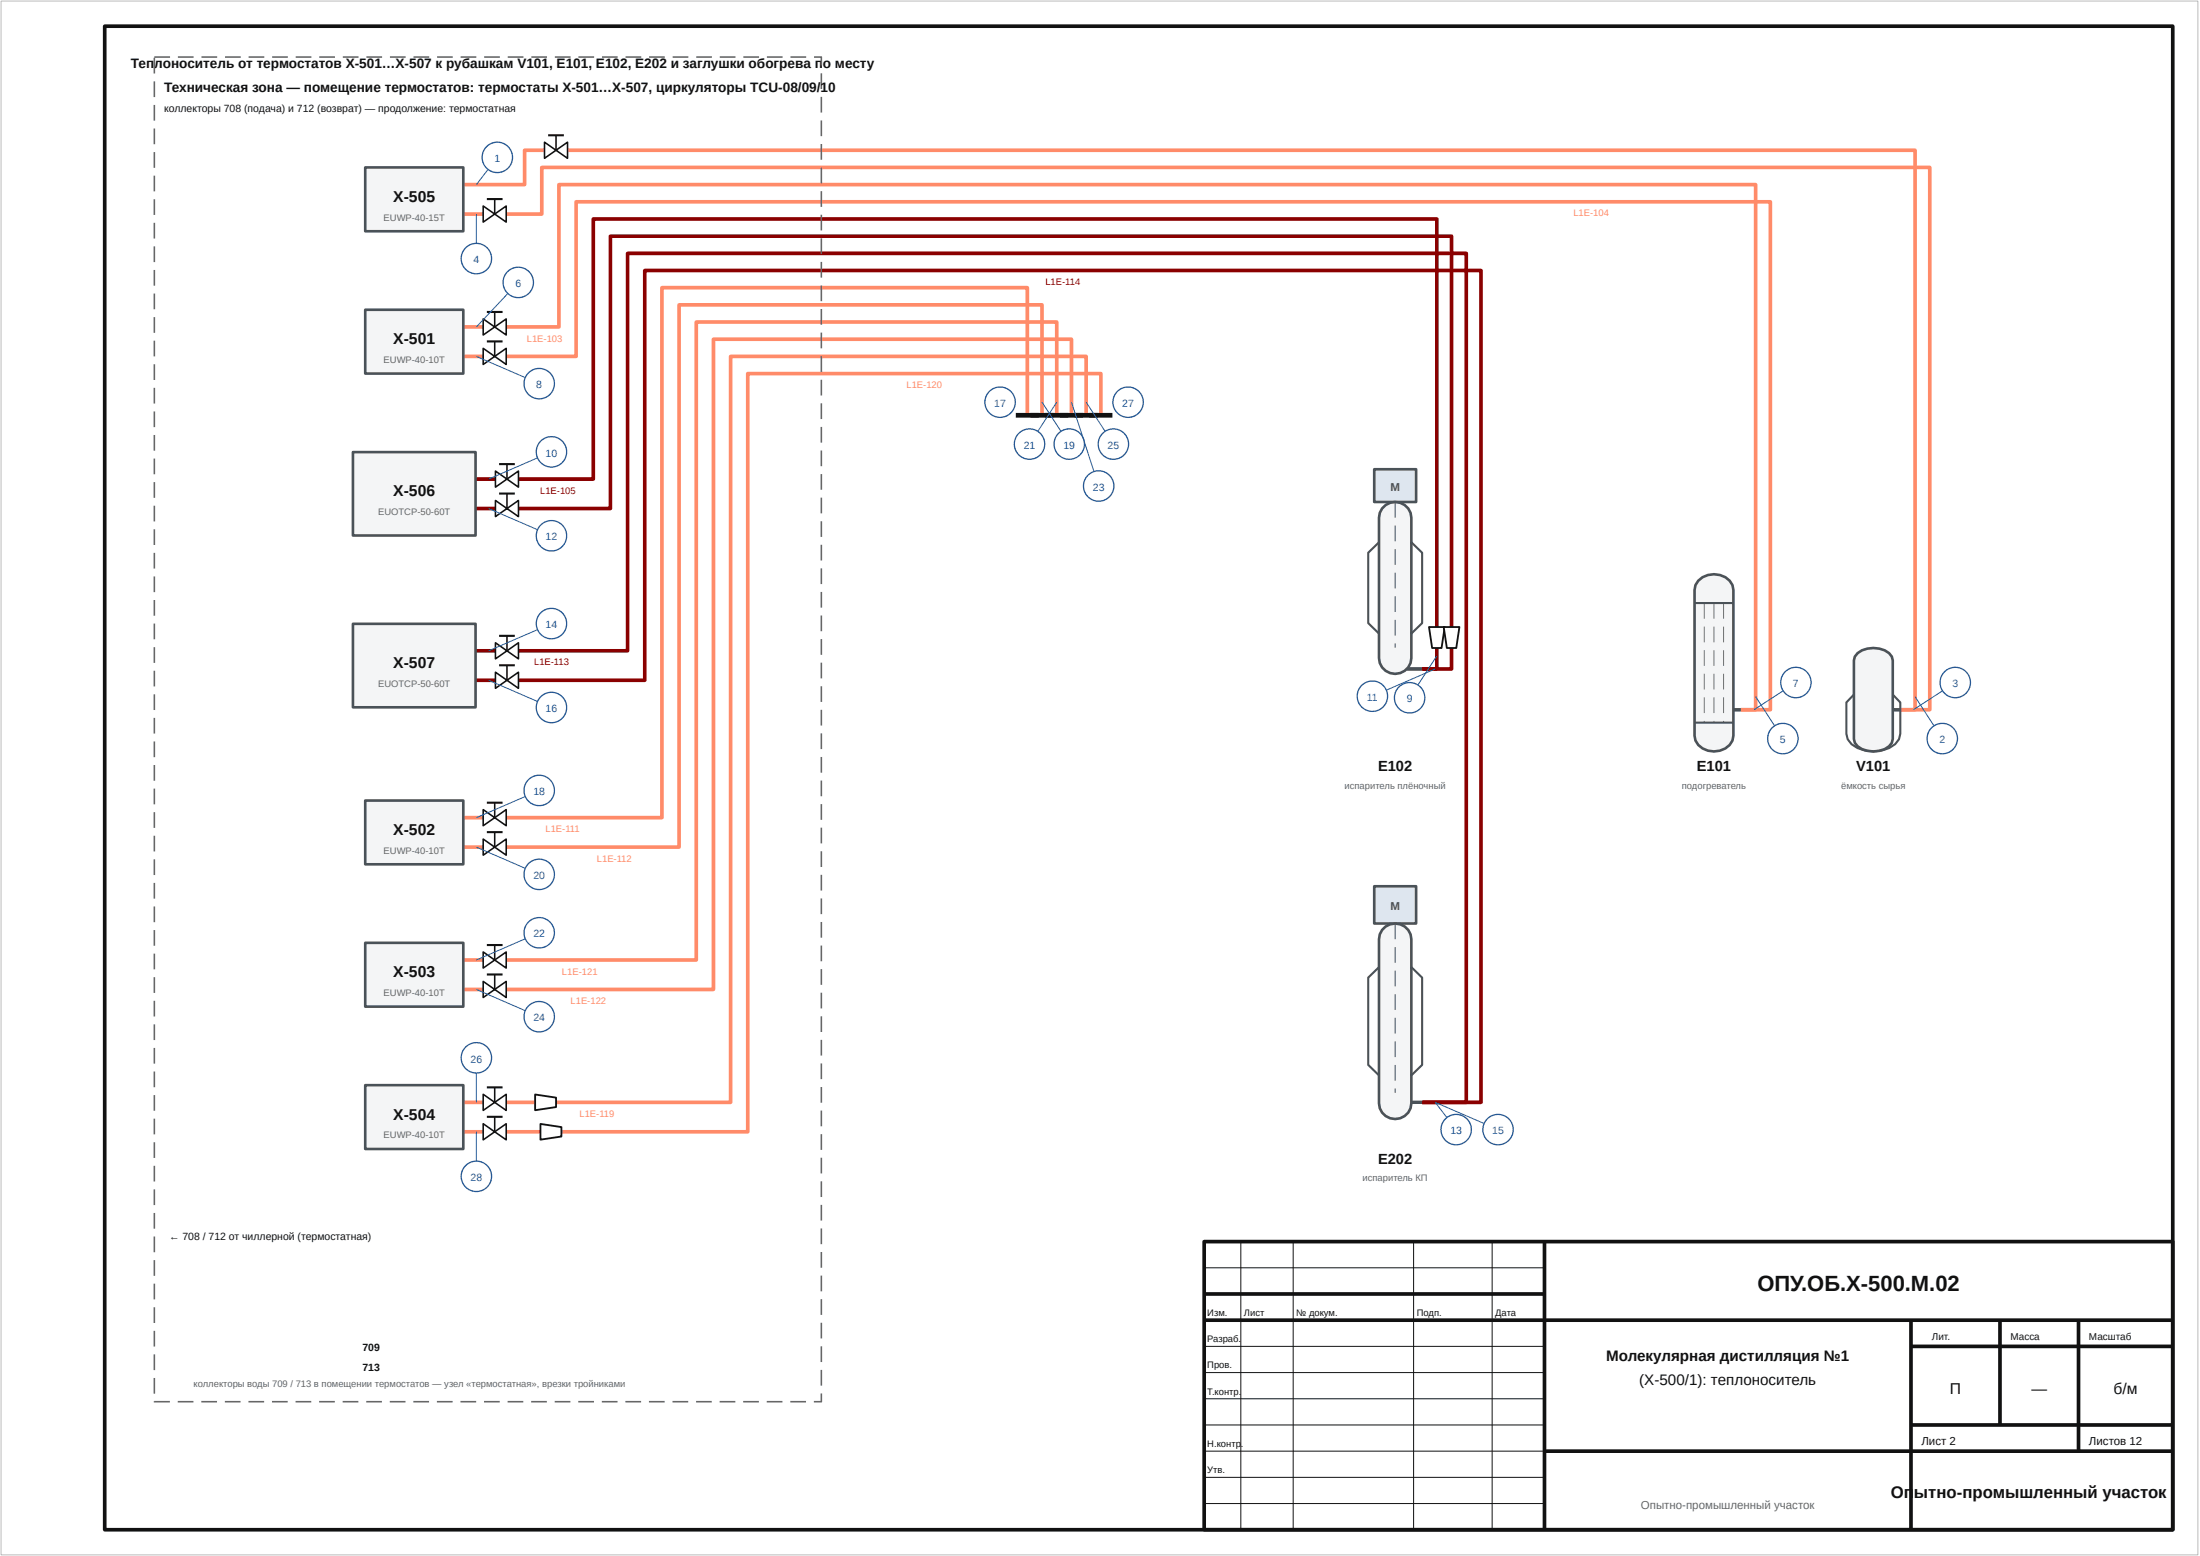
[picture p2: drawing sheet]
<svg xmlns="http://www.w3.org/2000/svg" width="420mm" height="297mm" viewBox="0 0 420 297" stroke-linecap="round" stroke-linejoin="round" font-family="sans-serif">
<path d="M20 5h395v287h-395zM230 237h185v55h-185zM295 237v55M230 247h65M230 252h185M365 252v40M365 257h50M382 252v20M397 252v25M295 277h120M365 272h50" fill="none" stroke="#111" stroke-width=".7" stroke-linecap="butt"/>
<path d="M268.7 127.7h2.9M331.1 135.5h1.4M361.5 135.5h1.5M269.6 210.4h2" fill="none" stroke="#4a5258" stroke-width=".6"/>
<g fill="none" stroke="#ff8b69" stroke-width=".7" stroke-linecap="butt">
<path d="M104 28.7h-3.8v6.5h-11.7M108.4 28.7h257.4v106.8h-2.8h5.6v-103.5h-265.1v8.9h-6.8M88.5 40.9h3.8M88.5 62.4h3.8M88.5 68h3.8M96.7 62.4h10.1v-27.2h228.5v100.3h-2.8h5.6v-97h-228.1v29.5h-13.3M196.2 79.3v-24.4h-69.8v101.2h-29.7M199 79.3v-21.1h-69.3v103.5h-33M201.8 79.3v-17.8h-68.8v121.7h-36.3M204.6 79.3v-14.5h-68.3v124.1h-39.6M207.5 79.3v-11.3h-68v142.4h-42.8M210.3 79.3v-8h-67.5v144.7h-46.1"/>
<path d="M88.5 156.1h3.8M88.5 161.7h3.8M88.5 183.2h3.8M88.5 188.9h3.8M88.5 210.4h3.8M88.5 216h3.8"/>
</g>
<path d="M90.8 91.4h3.8M90.8 97.1h3.8M99 91.4h14.3v-49.6h161.1v85.9h-2.8h5.6v-82.6h-160.6v52h-17.6M90.8 124.2h3.8M90.8 129.8h3.8M99 124.2h20.9v-75.8h160.2v162h-8.5h11.3v-158.8h-159.8v78.2h-24.1" fill="none" stroke="#8a0000" stroke-width=".7" stroke-linecap="butt"/>
<path d="M.2 .2h419.6v296.6h-419.6z" fill="none" stroke="#bbb" stroke-width=".19"/>
<path d="M237 237v55M247 237v55M270 237v55M285 237v55M230 242h65M230 257h65M230 262h65M230 267h65M230 272h65M230 277h65M230 282h65M230 287h65" fill="none" stroke="#111" stroke-width=".19"/>
<path d="M262.5 89.6h8v6.2h-8z" fill="#dfe6ef"/>
<path d="M262.5 89.6h8v6.2h-8z" fill="none" stroke="#4a5258" stroke-width=".5"/>
<path d="M264 97.1a3.1 3.1 0 0 1 3.4-1.1 3.1 3.1 0 0 1 2.2 2.8v26.8a3.1 3.1 0 0 1-3.1 3 3.1 3.1 0 0 1-3.1-3v-26.8l.1-.9z" fill="#f4f5f6"/>
<path d="M264 97.1a3.1 3.1 0 0 1 3.4-1.1 3.1 3.1 0 0 1 2.2 2.8v26.8a3.1 3.1 0 0 1-3.1 3 3.1 3.1 0 0 1-3.1-3v-26.8l.1-.9z" fill="none" stroke="#4a5258" stroke-width=".5"/>
<path d="M263.4 103.5l-2.1 2v13.4l2.1 2M269.6 103.5l2 2v13.4l-2 2" fill="none" stroke="#4a5258" stroke-width=".4"/>
<path d="M266.4 95.8h.2v3h-.2zM266.4 100.3h.2v3h-.2zM266.4 104.8h.2v3h-.2zM266.4 109.3h.2v3h-.2zM266.4 113.8h.2v3h-.2zM266.4 118.3h.2v3h-.2zM266.4 122.8h.2v.8h-.2z" fill="#4a5258"/>
<path d="M324.4 110.8a4.1 4.1 0 0 1 6.5 .9l.2 .9v27.8a3.7 3.7 0 0 1-4.9 2.9 3.1 3.1 0 0 1-2.5-2.9v-27.8l.1-.9z" fill="#f4f5f6"/>
<path d="M324.4 110.8a4.1 4.1 0 0 1 6.5 .9l.2 .9v27.8a3.7 3.7 0 0 1-4.9 2.9 3.1 3.1 0 0 1-2.5-2.9v-27.8l.1-.9z" fill="none" stroke="#4a5258" stroke-width=".5"/>
<path d="M323.7 115.1h7.4M323.7 137.9h7.4" fill="none" stroke="#4a5258" stroke-width=".4"/>
<g fill="#4a5258">
<path d="M325.4 115.1h.2v3h-.2zM325.4 119.6h.2v3h-.2zM325.4 124.1h.2v3h-.2zM325.4 128.6h.2v3h-.2zM325.4 133.1h.2v3h-.2zM325.4 137.6h.2v.3h-.2z"/>
<path d="M327.3 115.1h.1v3h-.1zM327.3 119.6h.1v3h-.1zM327.3 124.1h.1v3h-.1zM327.3 128.6h.1v3h-.1zM327.3 133.1h.1v3h-.1zM327.3 137.6h.1v.3h-.1z"/>
<path d="M329.1 115.1h.2v3h-.2zM329.1 119.6h.2v3h-.2zM329.1 124.1h.2v3h-.2zM329.1 128.6h.2v3h-.2zM329.1 133.1h.2v3h-.2zM329.1 137.6h.2v.3h-.2z"/>
</g>
<path d="M354.8 124.7a5.1 5.1 0 0 1 6 0l.5 .6 .2 .8v15a2.77 2.77 0 0 1-2.5 2.2 4.6 4.6 0 0 1-4.7-1.5l-.2-.7v-15l.2-.8z" fill="#f4f5f6"/>
<path d="M354.8 124.7a5.1 5.1 0 0 1 6 0l.5 .6 .2 .8v15a2.77 2.77 0 0 1-2.5 2.2 4.6 4.6 0 0 1-4.7-1.5l-.2-.7v-15l.2-.8z" fill="none" stroke="#4a5258" stroke-width=".5"/>
<path d="M354.1 132.6l-1.4 1.5v6a3.9 3.9 0 0 0 3.5 3.2 6.9 6.9 0 0 0 5.8-1.3l.7-.9 .3-1v-6l-1.5-1.5" fill="none" stroke="#4a5258" stroke-width=".4"/>
<path d="M262.5 169.2h8v7.1h-8z" fill="#dfe6ef"/>
<path d="M262.5 169.2h8v7.1h-8z" fill="none" stroke="#4a5258" stroke-width=".5"/>
<path d="M264 177.5a3.1 3.1 0 0 1 3.4-1.1 3.1 3.1 0 0 1 2.2 2.9v31.3a3.1 3.1 0 0 1-3.1 3 3.1 3.1 0 0 1-3.1-3v-31.3l.1-1z" fill="#f4f5f6"/>
<path d="M264 177.5a3.1 3.1 0 0 1 3.4-1.1 3.1 3.1 0 0 1 2.2 2.9v31.3a3.1 3.1 0 0 1-3.1 3 3.1 3.1 0 0 1-3.1-3v-31.3l.1-1z" fill="none" stroke="#4a5258" stroke-width=".5"/>
<path d="M263.4 184.6l-2.1 2v16.7l2.1 2M269.6 184.6l2 2v16.7l-2 2" fill="none" stroke="#4a5258" stroke-width=".4"/>
<path d="M266.4 176.3h.2v3h-.2zM266.4 180.8h.2v3h-.2zM266.4 185.3h.2v3h-.2zM266.4 189.8h.2v3h-.2zM266.4 194.3h.2v3h-.2zM266.4 198.8h.2v3h-.2zM266.4 203.3h.2v3h-.2zM266.4 207.8h.2v.8h-.2z" fill="#4a5258"/>
<path d="M69.8 32h18.7v12.1h-18.7z" fill="#f4f5f6"/>
<path d="M69.8 32h18.7v12.1h-18.7z" fill="none" stroke="#4a5258" stroke-width=".5"/>
<path d="M69.8 59.1h18.7v12.2h-18.7z" fill="#f4f5f6"/>
<path d="M69.8 59.1h18.7v12.2h-18.7z" fill="none" stroke="#4a5258" stroke-width=".5"/>
<path d="M67.4 86.3h23.4v15.9h-23.4z" fill="#f4f5f6"/>
<path d="M67.4 86.3h23.4v15.9h-23.4z" fill="none" stroke="#4a5258" stroke-width=".5"/>
<path d="M67.4 119.1h23.4v15.9h-23.4z" fill="#f4f5f6"/>
<path d="M67.4 119.1h23.4v15.9h-23.4z" fill="none" stroke="#4a5258" stroke-width=".5"/>
<path d="M69.8 152.8h18.7v12.2h-18.7z" fill="#f4f5f6"/>
<path d="M69.8 152.8h18.7v12.2h-18.7z" fill="none" stroke="#4a5258" stroke-width=".5"/>
<path d="M69.8 180h18.7v12.1h-18.7z" fill="#f4f5f6"/>
<path d="M69.8 180h18.7v12.1h-18.7z" fill="none" stroke="#4a5258" stroke-width=".5"/>
<path d="M69.8 207.1h18.7v12.2h-18.7z" fill="#f4f5f6"/>
<path d="M69.8 207.1h18.7v12.2h-18.7z" fill="none" stroke="#4a5258" stroke-width=".5"/>
<path d="M34 10.7h3v.3h-3zM38.5 10.7h3v.3h-3zM43 10.7h3v.3h-3zM47.5 10.7h3v.3h-3zM52 10.7h3v.3h-3zM56.5 10.7h3v.3h-3zM61 10.7h3v.3h-3zM65.5 10.7h3v.3h-3zM70 10.7h3v.3h-3zM74.5 10.7h3v.3h-3zM79 10.7h3v.3h-3zM83.5 10.7h3v.3h-3zM88 10.7h3v.3h-3zM92.5 10.7h3v.3h-3zM97 10.7h3v.3h-3zM101.5 10.7h3v.3h-3zM106 10.7h3v.3h-3zM110.5 10.7h3v.3h-3zM115 10.7h3v.3h-3zM119.5 10.7h3v.3h-3zM124 10.7h3v.3h-3zM128.5 10.7h3v.3h-3zM133 10.7h3v.3h-3zM137.5 10.7h3v.3h-3zM142 10.7h3v.3h-3zM146.5 10.7h3v.3h-3zM151 10.7h3v.3h-3zM155.5 10.7l1.5 .1v1.7h-.3v-1.6h.2v.1h-1.4zM156.7 14h.3v3h-.3zM156.7 18.5h.3v3h-.3zM156.7 23h.3v3h-.3zM156.7 27.5h.3v3h-.3zM156.7 32h.3v3h-.3zM156.7 36.5h.3v3h-.3zM156.7 41h.3v3h-.3zM156.7 45.5h.3v3h-.3zM156.7 50h.3v3h-.3zM156.7 54.5h.3v3h-.3zM156.7 59h.3v3h-.3zM156.7 63.5h.3v3h-.3zM156.7 68h.3v3h-.3zM156.7 72.5h.3v3h-.3zM156.7 77h.3v3h-.3zM156.7 81.5h.3v3h-.3zM156.7 86h.3v3h-.3zM156.7 90.5h.3v3h-.3zM156.7 95h.3v3h-.3zM156.7 99.5h.3v3h-.3zM156.7 104h.3v3h-.3zM156.7 108.5h.3v3h-.3zM156.7 113h.3v3h-.3zM156.7 117.5h.3v3h-.3zM156.7 122h.3v3h-.3zM156.7 126.5h.3v3h-.3zM156.7 131h.3v3h-.3zM156.7 135.5h.3v3h-.3zM156.7 140h.3v3h-.3zM156.7 144.5h.3v3h-.3zM156.7 149h.3v3h-.3zM156.7 153.5h.3v3h-.3zM156.7 158h.3v3h-.3zM156.7 162.5h.3v3h-.3zM156.7 167h.3v3h-.3zM156.7 171.5h.3v3h-.3zM156.7 176h.3v3h-.3zM156.7 180.5h.3v3h-.3zM156.7 185h.3v3h-.3zM156.7 189.5h.3v3h-.3zM156.7 194h.3v3h-.3zM156.7 198.5h.3v3h-.3zM156.7 203h.3v3h-.3zM156.7 207.5h.3v3h-.3zM156.7 212h.3v3h-.3zM156.7 216.5h.3v3h-.3zM156.7 221h.3v3h-.3zM156.7 225.5h.3v3h-.3zM156.7 230h.3v3h-.3zM156.7 234.5h.3v3h-.3zM156.7 239h.3v3h-.3zM156.7 243.5h.3v3h-.3zM156.7 248h.3v3h-.3zM156.7 252.5h.3v3h-.3zM156.7 257h.3v3h-.3zM156.7 261.5h.3v3h-.3zM156.7 266h.3v1.7h-1.6v-.3h1.5v.2h-.2zM150.9 267.4h3v.3h-3zM146.4 267.4h3v.3h-3zM141.9 267.4h3v.3h-3zM137.4 267.4h3v.3h-3zM132.9 267.4h3v.3h-3zM128.4 267.4h3v.3h-3zM123.9 267.4h3v.3h-3zM119.4 267.4h3v.3h-3zM114.9 267.4h3v.3h-3zM110.4 267.4h3v.3h-3zM105.9 267.4h3v.3h-3zM101.4 267.4h3v.3h-3zM96.9 267.4h3v.3h-3zM92.4 267.4h3v.3h-3zM87.9 267.4h3v.3h-3zM83.4 267.4h3v.3h-3zM78.9 267.4h3v.3h-3zM74.4 267.4h3v.3h-3zM69.9 267.4h3v.3h-3zM65.4 267.4h3v.3h-3zM60.9 267.4h3v.3h-3zM56.4 267.4h3v.3h-3zM51.9 267.4h3v.3h-3zM47.4 267.4h3v.3h-3zM42.9 267.4h3v.3h-3zM38.4 267.4h3v.3h-3zM33.9 267.4h3v.3h-3zM29.3 267.5l.3 .1h-.1v-.2h2.9v.3h-2.9zM29.3 263h.3v3h-.3zM29.3 258.5h.3v3h-.3zM29.3 254h.3v3h-.3zM29.3 249.5h.3v3h-.3zM29.3 245h.3v3h-.3zM29.3 240.5h.3v3h-.3zM29.3 236h.3v3h-.3zM29.3 231.5h.3v3h-.3zM29.3 227h.3v3h-.3zM29.3 222.5h.3v3h-.3zM29.3 218h.3v3h-.3zM29.3 213.5h.3v3h-.3zM29.3 209h.3v3h-.3zM29.3 204.5h.3v3h-.3zM29.3 200h.3v3h-.3zM29.3 195.5h.3v3h-.3zM29.3 191h.3v3h-.3zM29.3 186.5h.3v3h-.3zM29.3 182h.3v3h-.3zM29.3 177.5h.3v3h-.3zM29.3 173h.3v3h-.3zM29.3 168.5h.3v3h-.3zM29.3 164h.3v3h-.3zM29.3 159.5h.3v3h-.3zM29.3 155h.3v3h-.3zM29.3 150.5h.3v3h-.3zM29.3 146h.3v3h-.3zM29.3 141.5h.3v3h-.3zM29.3 137h.3v3h-.3zM29.3 132.5h.3v3h-.3zM29.3 128h.3v3h-.3zM29.3 123.5h.3v3h-.3zM29.3 119h.3v3h-.3zM29.3 114.5h.3v3h-.3zM29.3 110h.3v3h-.3zM29.3 105.5h.3v3h-.3zM29.3 101h.3v3h-.3zM29.3 96.5h.3v3h-.3zM29.3 92h.3v3h-.3zM29.3 87.5h.3v3h-.3zM29.3 83h.3v3h-.3zM29.3 78.5h.3v3h-.3zM29.3 74h.3v3h-.3zM29.3 69.5h.3v3h-.3zM29.3 65h.3v3h-.3zM29.3 60.5h.3v3h-.3zM29.3 56h.3v3h-.3zM29.3 51.5h.3v3h-.3zM29.3 47h.3v3h-.3zM29.3 42.5h.3v3h-.3zM29.3 38h.3v3h-.3zM29.3 33.5h.3v3h-.3zM29.3 29h.3v3h-.3zM29.3 24.5h.3v3h-.3zM29.3 20h.3v3h-.3zM29.3 15.5h.3v3h-.3zM29.3 11h.3v3h-.3zM29.5 10.7h3v.3h-3z" fill="#666"/>
<path d="M194 79.3h18.5" fill="none" stroke="#111" stroke-width=".9" stroke-linecap="butt"/>
<path d="M104 27.1l4.4 3.1v-3.1l-4.4 3.1z" fill="#fff"/>
<path d="M104 27.1l4.4 3.1v-3.1l-4.4 3.1zM106.2 25.8v2.9" fill="none" stroke="#111" stroke-width=".3"/>
<path d="M104.7 25.8h3" fill="none" stroke="#111" stroke-width=".4"/>
<path d="M92.3 39.3l4.4 3.1v-3.1l-4.4 3.1z" fill="#fff"/>
<path d="M92.3 39.3l4.4 3.1v-3.1l-4.4 3.1zM94.5 38v2.9" fill="none" stroke="#111" stroke-width=".3"/>
<path d="M93 38h3" fill="none" stroke="#111" stroke-width=".4"/>
<path d="M92.3 60.9l4.4 3.1v-3.1l-4.4 3.1z" fill="#fff"/>
<path d="M94.5 59.6v2.8M92.3 60.9l4.4 3.1v-3.1l-4.4 3.1z" fill="none" stroke="#111" stroke-width=".3"/>
<path d="M93 59.6h3" fill="none" stroke="#111" stroke-width=".4"/>
<path d="M92.3 66.5l4.4 3.1v-3.1l-4.4 3.1z" fill="#fff"/>
<path d="M92.3 66.5l4.4 3.1v-3.1l-4.4 3.1zM94.5 65.2v2.8" fill="none" stroke="#111" stroke-width=".3"/>
<path d="M93 65.2h3" fill="none" stroke="#111" stroke-width=".4"/>
<path d="M94.6 89.9l4.4 3.1v-3.1l-4.4 3.1z" fill="#fff"/>
<path d="M94.6 89.9l4.4 3.1v-3.1l-4.4 3.1zM96.8 88.6v2.8" fill="none" stroke="#111" stroke-width=".3"/>
<path d="M95.3 88.6h3" fill="none" stroke="#111" stroke-width=".4"/>
<path d="M272.9 119.7h3l-.6 4h-1.8z" fill="#fff"/>
<path d="M272.9 119.7h3l-.6 4h-1.8z" fill="none" stroke="#111" stroke-width=".35"/>
<path d="M94.6 95.5l4.4 3.1v-3.1l-4.4 3.1z" fill="#fff"/>
<path d="M94.6 95.5l4.4 3.1v-3.1l-4.4 3.1zM96.8 94.2v2.9" fill="none" stroke="#111" stroke-width=".3"/>
<path d="M95.3 94.2h3" fill="none" stroke="#111" stroke-width=".4"/>
<path d="M275.7 119.7h3l-.6 4h-1.8z" fill="#fff"/>
<path d="M275.7 119.7h3l-.6 4h-1.8z" fill="none" stroke="#111" stroke-width=".35"/>
<path d="M94.6 122.7l4.4 3.1v-3.1l-4.4 3.1z" fill="#fff"/>
<path d="M94.6 122.7l4.4 3.1v-3.1l-4.4 3.1zM96.8 121.4v2.8" fill="none" stroke="#111" stroke-width=".3"/>
<path d="M95.3 121.4h3" fill="none" stroke="#111" stroke-width=".4"/>
<path d="M94.6 128.3l4.4 3.1v-3.1l-4.4 3.1z" fill="#fff"/>
<path d="M94.6 128.3l4.4 3.1v-3.1l-4.4 3.1zM96.8 127v2.8" fill="none" stroke="#111" stroke-width=".3"/>
<path d="M95.3 127h3" fill="none" stroke="#111" stroke-width=".4"/>
<path d="M92.3 154.5l4.4 3.1v-3.1l-4.4 3.1z" fill="#fff"/>
<path d="M92.3 154.5l4.4 3.1v-3.1l-4.4 3.1zM94.5 153.2v2.9" fill="none" stroke="#111" stroke-width=".3"/>
<path d="M93 153.2h3" fill="none" stroke="#111" stroke-width=".4"/>
<path d="M92.3 160.2l4.4 3v-3l-4.4 3z" fill="#fff"/>
<path d="M94.5 158.8v2.9M92.3 160.2l4.4 3v-3l-4.4 3z" fill="none" stroke="#111" stroke-width=".3"/>
<path d="M93 158.8h3" fill="none" stroke="#111" stroke-width=".4"/>
<path d="M92.3 181.7l4.4 3.1v-3.1l-4.4 3.1z" fill="#fff"/>
<path d="M92.3 181.7l4.4 3.1v-3.1l-4.4 3.1zM94.5 180.4v2.8" fill="none" stroke="#111" stroke-width=".3"/>
<path d="M93 180.4h3" fill="none" stroke="#111" stroke-width=".4"/>
<path d="M92.3 187.3l4.4 3.1v-3.1l-4.4 3.1z" fill="#fff"/>
<path d="M92.3 187.3l4.4 3.1v-3.1l-4.4 3.1zM94.5 186v2.9" fill="none" stroke="#111" stroke-width=".3"/>
<path d="M93 186h3" fill="none" stroke="#111" stroke-width=".4"/>
<path d="M92.3 208.9l4.4 3.1v-3.1l-4.4 3.1z" fill="#fff"/>
<path d="M92.3 208.9l4.4 3.1v-3.1l-4.4 3.1zM94.5 207.6v2.8" fill="none" stroke="#111" stroke-width=".3"/>
<path d="M93 207.6h3" fill="none" stroke="#111" stroke-width=".4"/>
<path d="M102.2 208.9l4 .6v1.8l-4 .6z" fill="#fff"/>
<path d="M102.2 208.9l4 .6v1.8l-4 .6z" fill="none" stroke="#111" stroke-width=".35"/>
<path d="M92.3 214.5l4.4 3.1v-3.1l-4.4 3.1z" fill="#fff"/>
<path d="M92.3 214.5l4.4 3.1v-3.1l-4.4 3.1zM94.5 213.2v2.8" fill="none" stroke="#111" stroke-width=".3"/>
<path d="M93 213.2h3" fill="none" stroke="#111" stroke-width=".4"/>
<path d="M103.2 214.5l4 .6v1.8l-4 .6z" fill="#fff"/>
<path d="M103.2 214.5l4 .6v1.8l-4 .6z" fill="none" stroke="#111" stroke-width=".35"/>
<path d="M93.2 32.3l-2.2 2.9" fill="none" stroke="#1f5fa8" stroke-width=".19"/>
<circle cx="95" cy="30" r="2.9" fill="#fff"/>
<circle cx="95" cy="30" r="2.9" fill="none" stroke="#1f5fa8" stroke-width=".25"/>
<path d="M365.8 133l3.6 5.5" fill="none" stroke="#1f5fa8" stroke-width=".19"/>
<circle cx="371" cy="141" r="2.9" fill="#fff"/>
<circle cx="371" cy="141" r="2.9" fill="none" stroke="#1f5fa8" stroke-width=".25"/>
<path d="M91 40.9v5.6" fill="none" stroke="#1f5fa8" stroke-width=".19"/>
<circle cx="91" cy="49.4" r="2.9" fill="#fff"/>
<circle cx="91" cy="49.4" r="2.9" fill="none" stroke="#1f5fa8" stroke-width=".25"/>
<path d="M371 131.9l-5.5 3.6" fill="none" stroke="#1f5fa8" stroke-width=".19"/>
<circle cx="373.5" cy="130.3" r="2.9" fill="#fff"/>
<circle cx="373.5" cy="130.3" r="2.9" fill="none" stroke="#1f5fa8" stroke-width=".25"/>
<path d="M97 56l-6 6.4" fill="none" stroke="#1f5fa8" stroke-width=".19"/>
<circle cx="99" cy="53.9" r="2.9" fill="#fff"/>
<circle cx="99" cy="53.9" r="2.9" fill="none" stroke="#1f5fa8" stroke-width=".25"/>
<path d="M335.3 133l3.6 5.5" fill="none" stroke="#1f5fa8" stroke-width=".19"/>
<circle cx="340.5" cy="141" r="2.9" fill="#fff"/>
<circle cx="340.5" cy="141" r="2.9" fill="none" stroke="#1f5fa8" stroke-width=".25"/>
<path d="M91 68l9.3 4.1" fill="none" stroke="#1f5fa8" stroke-width=".19"/>
<circle cx="103" cy="73.2" r="2.9" fill="#fff"/>
<circle cx="103" cy="73.2" r="2.9" fill="none" stroke="#1f5fa8" stroke-width=".25"/>
<path d="M340.6 131.9l-5.6 3.6" fill="none" stroke="#1f5fa8" stroke-width=".19"/>
<circle cx="343" cy="130.3" r="2.9" fill="#fff"/>
<circle cx="343" cy="130.3" r="2.9" fill="none" stroke="#1f5fa8" stroke-width=".25"/>
<path d="M102.7 87.4l-9.4 4" fill="none" stroke="#1f5fa8" stroke-width=".19"/>
<circle cx="105.3" cy="86.2" r="2.9" fill="#fff"/>
<circle cx="105.3" cy="86.2" r="2.9" fill="none" stroke="#1f5fa8" stroke-width=".25"/>
<path d="M274.4 125.2l-3.6 5.6" fill="none" stroke="#1f5fa8" stroke-width=".19"/>
<circle cx="269.2" cy="133.2" r="2.9" fill="#fff"/>
<circle cx="269.2" cy="133.2" r="2.9" fill="none" stroke="#1f5fa8" stroke-width=".25"/>
<path d="M93.3 97.1l9.4 4" fill="none" stroke="#1f5fa8" stroke-width=".19"/>
<circle cx="105.3" cy="102.3" r="2.9" fill="#fff"/>
<circle cx="105.3" cy="102.3" r="2.9" fill="none" stroke="#1f5fa8" stroke-width=".25"/>
<path d="M274.1 127.7l-9.3 4" fill="none" stroke="#1f5fa8" stroke-width=".19"/>
<circle cx="262.1" cy="132.9" r="2.9" fill="#fff"/>
<circle cx="262.1" cy="132.9" r="2.9" fill="none" stroke="#1f5fa8" stroke-width=".25"/>
<path d="M102.7 120.2l-9.4 4" fill="none" stroke="#1f5fa8" stroke-width=".19"/>
<circle cx="105.3" cy="119" r="2.9" fill="#fff"/>
<circle cx="105.3" cy="119" r="2.9" fill="none" stroke="#1f5fa8" stroke-width=".25"/>
<path d="M274.1 210.4l2.3 2.9" fill="none" stroke="#1f5fa8" stroke-width=".19"/>
<circle cx="278.1" cy="215.6" r="2.9" fill="#fff"/>
<circle cx="278.1" cy="215.6" r="2.9" fill="none" stroke="#1f5fa8" stroke-width=".25"/>
<path d="M93.3 129.8l9.4 4.1" fill="none" stroke="#1f5fa8" stroke-width=".19"/>
<circle cx="105.3" cy="135" r="2.9" fill="#fff"/>
<circle cx="105.3" cy="135" r="2.9" fill="none" stroke="#1f5fa8" stroke-width=".25"/>
<path d="M274.1 210.4l9.4 4.1" fill="none" stroke="#1f5fa8" stroke-width=".19"/>
<circle cx="286.1" cy="215.6" r="2.9" fill="#fff"/>
<circle cx="286.1" cy="215.6" r="2.9" fill="none" stroke="#1f5fa8" stroke-width=".25"/>
<path d="M100.3 152l-9.3 4.1" fill="none" stroke="#1f5fa8" stroke-width=".19"/>
<circle cx="103" cy="150.9" r="2.9" fill="#fff"/>
<circle cx="103" cy="150.9" r="2.9" fill="none" stroke="#1f5fa8" stroke-width=".25"/>
<circle cx="191" cy="76.8" r="2.9" fill="#fff"/>
<circle cx="191" cy="76.8" r="2.9" fill="none" stroke="#1f5fa8" stroke-width=".25"/>
<path d="M91 161.7l9.3 4" fill="none" stroke="#1f5fa8" stroke-width=".19"/>
<circle cx="103" cy="166.9" r="2.9" fill="#fff"/>
<circle cx="103" cy="166.9" r="2.9" fill="none" stroke="#1f5fa8" stroke-width=".25"/>
<path d="M199 76.8l3.6 5.5" fill="none" stroke="#1f5fa8" stroke-width=".19"/>
<circle cx="204.2" cy="84.8" r="2.9" fill="#fff"/>
<circle cx="204.2" cy="84.8" r="2.9" fill="none" stroke="#1f5fa8" stroke-width=".25"/>
<path d="M100.3 179.2l-9.3 4" fill="none" stroke="#1f5fa8" stroke-width=".19"/>
<circle cx="103" cy="178" r="2.9" fill="#fff"/>
<circle cx="103" cy="178" r="2.9" fill="none" stroke="#1f5fa8" stroke-width=".25"/>
<path d="M201.8 76.8l-3.6 5.5" fill="none" stroke="#1f5fa8" stroke-width=".19"/>
<circle cx="196.6" cy="84.8" r="2.9" fill="#fff"/>
<circle cx="196.6" cy="84.8" r="2.9" fill="none" stroke="#1f5fa8" stroke-width=".25"/>
<path d="M91 188.9l9.3 4" fill="none" stroke="#1f5fa8" stroke-width=".19"/>
<circle cx="103" cy="194.1" r="2.9" fill="#fff"/>
<circle cx="103" cy="194.1" r="2.9" fill="none" stroke="#1f5fa8" stroke-width=".25"/>
<path d="M204.6 76.8l4.3 13.2" fill="none" stroke="#1f5fa8" stroke-width=".19"/>
<circle cx="209.8" cy="92.8" r="2.9" fill="#fff"/>
<circle cx="209.8" cy="92.8" r="2.9" fill="none" stroke="#1f5fa8" stroke-width=".25"/>
<path d="M91 204.8v5.6" fill="none" stroke="#1f5fa8" stroke-width=".19"/>
<circle cx="91" cy="201.9" r="2.9" fill="#fff"/>
<circle cx="91" cy="201.9" r="2.9" fill="none" stroke="#1f5fa8" stroke-width=".25"/>
<path d="M207.5 76.8l3.6 5.5" fill="none" stroke="#1f5fa8" stroke-width=".19"/>
<circle cx="212.7" cy="84.8" r="2.9" fill="#fff"/>
<circle cx="212.7" cy="84.8" r="2.9" fill="none" stroke="#1f5fa8" stroke-width=".25"/>
<path d="M91 216v5.6" fill="none" stroke="#1f5fa8" stroke-width=".19"/>
<circle cx="91" cy="224.5" r="2.9" fill="#fff"/>
<circle cx="91" cy="224.5" r="2.9" fill="none" stroke="#1f5fa8" stroke-width=".25"/>
<circle cx="215.5" cy="76.8" r="2.9" fill="#fff"/>
<circle cx="215.5" cy="76.8" r="2.9" fill="none" stroke="#1f5fa8" stroke-width=".25"/>
<text font-size="4.2" fill="#111" x="335.7" y="246.5">ОПУ.ОБ.X-500.М.02</text>
<g font-size="3.2" fill="#111">
<text x="361.2" y="286">Оп</text>
<text x="365.6" y="286">ытно-промышленный участок</text>
</g>
<g font-size="3" fill="#111">
<text x="75.1" y="38.5">X-505</text>
<text x="75.1" y="65.7">X-501</text>
<text x="75.1" y="94.7">X-506</text>
<text x="75.1" y="127.5">X-507</text>
<text x="75.1" y="159.4">X-502</text>
<text x="75.1" y="186.5">X-503</text>
<text x="75.1" y="213.7">X-504</text>
<text x="372.4" y="266">П</text>
<text x="388" y="266">—</text>
<text x="403.7" y="266">б/м</text>
</g>
<g font-size="2.9" fill="#111">
<text x="306.8" y="259.7">Молекулярная дистилляция №1</text>
<text x="313.1" y="264.3">(X-500/1): теплоноситель</text>
</g>
<g font-size="2.8" fill="#111">
<text x="263.2" y="147.2">E102</text>
<text x="324.1" y="147.2">E101</text>
<text x="354.5" y="147.2">V101</text>
<text x="263.2" y="222.1">E202</text>
</g>
<g font-size="2.6" fill="#111">
<text x="25" y="13">Теп</text>
<text x="29.5" y="13">лоноситель от термостатов X-501…X-507 к рубашкам V101, E101, E102, E202 и заглушки обогрева по месту</text>
<text x="31.3" y="17.6">Техническая зона — помещение термостатов: термостаты X-501…X-507, циркуляторы TCU-08/09/10</text>
</g>
<g font-size="2.2" fill="#4a5258">
<text x="265.6" y="93.7">M</text>
<text x="265.6" y="173.7">M</text>
</g>
<g font-size="2.2" fill="#111">
<text x="367" y="275.8">Лист 2</text>
<text x="399" y="275.8">Листов 12</text>
</g>
<text font-size="2.2" fill="#666" x="313.4" y="288">Опытно-промышленный участок</text>
<g font-size="2" fill="#111">
<text x="31.3" y="21.4">коллекторы 708 (подача) и 712 (возврат) — продолжение: термостатная</text>
<text x="32.3" y="236.6">← 708 / 712 от чиллерной (термостатная)</text>
<text x="69.2" y="258">709</text>
<text x="69.2" y="261.7">713</text>
</g>
<g font-size="2" fill="#1f5fa8">
<text x="94.4" y="30.9">1</text>
<text x="90.4" y="50.3">4</text>
<text x="98.4" y="54.8">6</text>
<text x="102.4" y="74.1">8</text>
<text x="189.9" y="77.7">17</text>
<text x="214.4" y="77.7">27</text>
<text x="104.2" y="87.1">10</text>
<text x="195.5" y="85.7">21</text>
<text x="203.1" y="85.7">19</text>
<text x="211.5" y="85.7">25</text>
<text x="208.7" y="93.7">23</text>
<text x="104.2" y="103.2">12</text>
<text x="104.2" y="119.9">14</text>
<text x="342.5" y="131.2">7</text>
<text x="372.9" y="131.2">3</text>
<text x="104.2" y="135.9">16</text>
<text x="261.1" y="133.8">11</text>
<text x="268.7" y="134.1">9</text>
<text x="340" y="141.9">5</text>
<text x="370.4" y="141.9">2</text>
<text x="101.9" y="151.8">18</text>
<text x="101.9" y="167.8">20</text>
<text x="101.9" y="178.9">22</text>
<text x="101.9" y="195">24</text>
<text x="89.9" y="202.8">26</text>
<text x="277" y="216.5">13</text>
<text x="285" y="216.5">15</text>
<text x="89.9" y="225.4">28</text>
</g>
<g font-size="1.9" fill="#111">
<text x="369" y="255.8">Лит.</text>
<text x="384" y="255.8">Масса</text>
<text x="399" y="255.8">Масштаб</text>
</g>
<g font-size="1.8" fill="#ff8b69">
<text x="300.5" y="41.3">L1E-104</text>
<text x="100.6" y="65.2">L1E-103</text>
<text x="173.1" y="74.1">L1E-120</text>
<text x="104.2" y="158.9">L1E-111</text>
<text x="114" y="164.5">L1E-112</text>
<text x="107.3" y="186">L1E-121</text>
<text x="109" y="191.7">L1E-122</text>
<text x="110.7" y="213.2">L1E-119</text>
</g>
<g font-size="1.8" fill="#666">
<text x="73.3" y="42.1">EUWP-40-15T</text>
<text x="73.3" y="69.3">EUWP-40-10T</text>
<text x="72.2" y="98.3">EUOTCP-50-60T</text>
<text x="72.2" y="131.1">EUOTCP-50-60T</text>
<text x="256.8" y="150.6">испаритель плёночный</text>
<text x="321.2" y="150.6">подогреватель</text>
<text x="351.7" y="150.6">ёмкость сырья</text>
<text x="73.3" y="163">EUWP-40-10T</text>
<text x="73.3" y="190.1">EUWP-40-10T</text>
<text x="73.3" y="217.3">EUWP-40-10T</text>
<text x="260.2" y="225.5">испаритель КП</text>
<text x="37" y="264.7">коллекторы воды 709 / 713 в помещении термостатов — узел «термостатная», врезки тройниками</text>
</g>
<g font-size="1.8" fill="#8a0000">
<text x="199.7" y="54.4">L1E-114</text>
<text x="103.2" y="94.2">L1E-105</text>
<text x="102" y="127">L1E-113</text>
</g>
<g font-size="1.8" fill="#111">
<text x="230.6" y="251.2">Изм.</text>
<text x="237.6" y="251.2">Лист</text>
<text x="247.6" y="251.2">№ докум.</text>
<text x="270.6" y="251.2">Подп.</text>
<text x="285.6" y="251.2">Дата</text>
<text x="230.6" y="256.2">Разраб.</text>
<text x="230.6" y="261.2">Пров.</text>
<text x="230.6" y="266.2">Т.контр.</text>
<text x="230.6" y="276.2">Н.контр</text>
<text x="230.6" y="281.2">Утв.</text>
<text x="237" y="276.2">.</text>
</g>
</svg>
